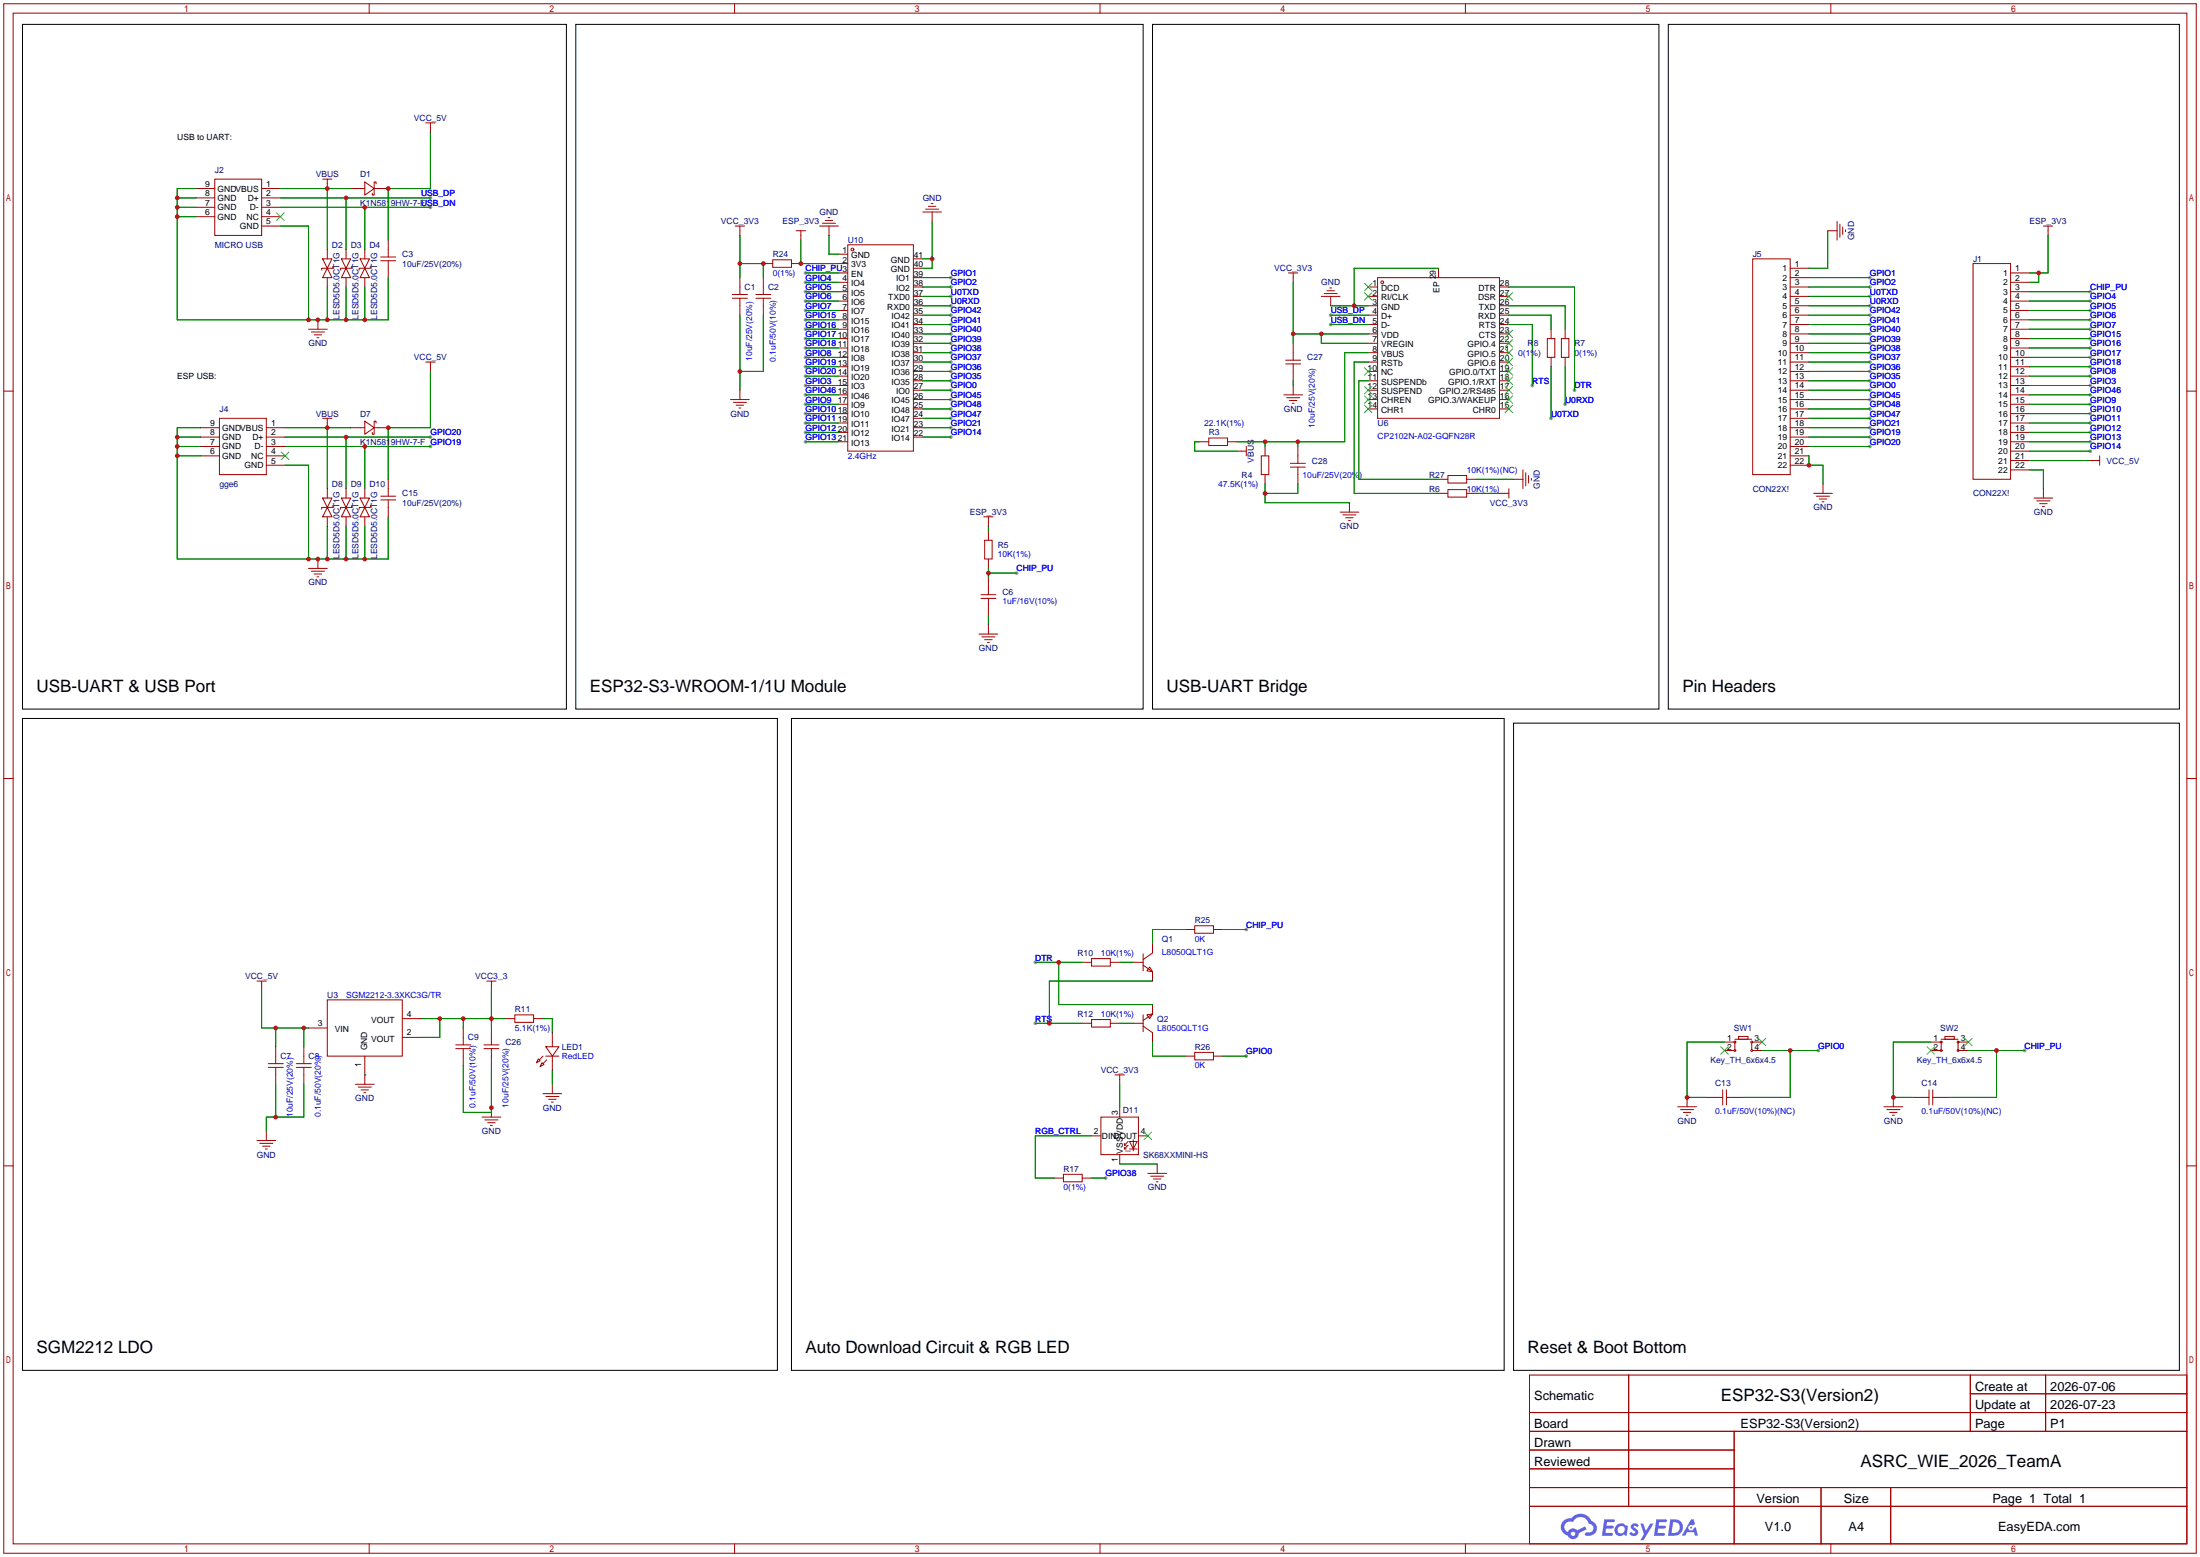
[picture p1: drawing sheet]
<svg xmlns="http://www.w3.org/2000/svg" width="596mm" height="422mm" viewBox="0 0 596 422" stroke-linecap="round" stroke-linejoin="round" font-family="sans-serif">
<g fill="#999">
<circle cx="116.6" cy="53.6" r=".51"/>
<circle cx="116.6" cy="56.1" r=".51"/>
<circle cx="299.5" cy="319" r=".51"/>
<circle cx="492.5" cy="284.5" r=".51"/>
<circle cx="548.4" cy="284.5" r=".51"/>
<circle cx="218.2" cy="73.9" r=".51"/>
<circle cx="218.2" cy="76.5" r=".51"/>
<circle cx="218.2" cy="79" r=".51"/>
<circle cx="218.2" cy="81.5" r=".51"/>
<circle cx="218.2" cy="84.1" r=".51"/>
<circle cx="218.2" cy="86.6" r=".51"/>
<circle cx="218.2" cy="89.2" r=".51"/>
<circle cx="218.2" cy="91.7" r=".51"/>
<circle cx="218.2" cy="94.2" r=".51"/>
<circle cx="218.2" cy="96.8" r=".51"/>
<circle cx="218.2" cy="99.3" r=".51"/>
<circle cx="218.2" cy="101.9" r=".51"/>
<circle cx="218.2" cy="104.4" r=".51"/>
<circle cx="218.2" cy="106.9" r=".51"/>
<circle cx="218.2" cy="109.5" r=".51"/>
<circle cx="218.2" cy="112" r=".51"/>
<circle cx="218.2" cy="114.6" r=".51"/>
<circle cx="218.2" cy="117.1" r=".51"/>
<circle cx="218.2" cy="119.6" r=".51"/>
<circle cx="257.6" cy="75.2" r=".51"/>
<circle cx="257.6" cy="77.7" r=".51"/>
<circle cx="257.6" cy="80.3" r=".51"/>
<circle cx="257.6" cy="82.8" r=".51"/>
<circle cx="257.6" cy="85.3" r=".51"/>
<circle cx="257.6" cy="87.9" r=".51"/>
<circle cx="257.6" cy="90.4" r=".51"/>
<circle cx="257.6" cy="93" r=".51"/>
<circle cx="257.6" cy="95.5" r=".51"/>
<circle cx="257.6" cy="98" r=".51"/>
<circle cx="257.6" cy="100.6" r=".51"/>
<circle cx="257.6" cy="103.1" r=".51"/>
<circle cx="257.6" cy="105.7" r=".51"/>
<circle cx="257.6" cy="108.2" r=".51"/>
<circle cx="257.6" cy="110.7" r=".51"/>
<circle cx="257.6" cy="113.3" r=".51"/>
<circle cx="257.6" cy="115.8" r=".51"/>
<circle cx="257.6" cy="118.4" r=".51"/>
<circle cx="337.6" cy="251.7" r=".51"/>
<circle cx="337.6" cy="286" r=".51"/>
<circle cx="280.4" cy="260.6" r=".51"/>
<circle cx="280.4" cy="277.1" r=".51"/>
<circle cx="275.3" cy="155.2" r=".51"/>
<circle cx="566.2" cy="122.2" r=".51"/>
<circle cx="566.2" cy="119.6" r=".51"/>
<circle cx="566.2" cy="117.1" r=".51"/>
<circle cx="566.2" cy="114.6" r=".51"/>
<circle cx="566.2" cy="112" r=".51"/>
<circle cx="566.2" cy="109.5" r=".51"/>
<circle cx="566.2" cy="106.9" r=".51"/>
<circle cx="566.2" cy="104.4" r=".51"/>
<circle cx="566.2" cy="101.9" r=".51"/>
<circle cx="566.2" cy="99.3" r=".51"/>
<circle cx="566.2" cy="96.8" r=".51"/>
<circle cx="566.2" cy="94.2" r=".51"/>
<circle cx="566.2" cy="91.7" r=".51"/>
<circle cx="566.2" cy="89.2" r=".51"/>
<circle cx="566.2" cy="86.6" r=".51"/>
<circle cx="566.2" cy="84.1" r=".51"/>
<circle cx="566.2" cy="81.5" r=".51"/>
<circle cx="566.2" cy="79" r=".51"/>
<circle cx="506.5" cy="120.9" r=".51"/>
<circle cx="506.5" cy="118.4" r=".51"/>
<circle cx="506.5" cy="115.8" r=".51"/>
<circle cx="506.5" cy="113.3" r=".51"/>
<circle cx="506.5" cy="110.7" r=".51"/>
<circle cx="506.5" cy="108.2" r=".51"/>
<circle cx="506.5" cy="105.7" r=".51"/>
<circle cx="506.5" cy="103.1" r=".51"/>
<circle cx="506.5" cy="100.6" r=".51"/>
<circle cx="506.5" cy="98" r=".51"/>
<circle cx="506.5" cy="95.5" r=".51"/>
<circle cx="506.5" cy="93" r=".51"/>
<circle cx="506.5" cy="90.4" r=".51"/>
<circle cx="506.5" cy="87.9" r=".51"/>
<circle cx="506.5" cy="85.3" r=".51"/>
<circle cx="116.6" cy="120.9" r=".51"/>
<circle cx="116.6" cy="118.4" r=".51"/>
<circle cx="506.5" cy="82.8" r=".51"/>
<circle cx="506.5" cy="80.3" r=".51"/>
<circle cx="506.5" cy="75.2" r=".51"/>
<circle cx="506.5" cy="77.7" r=".51"/>
<circle cx="360.4" cy="85.3" r=".51"/>
<circle cx="360.4" cy="87.9" r=".51"/>
<circle cx="415" cy="104.4" r=".51"/>
<circle cx="423.9" cy="109.5" r=".51"/>
<circle cx="420.1" cy="113.3" r=".51"/>
<circle cx="426.5" cy="105.7" r=".51"/>
</g>
<g fill="none" stroke="#a10000" stroke-width=".27">
<path d="M1 1h593.9v419.6h-593.9zM3.6 3.6h588.7v414.5h-588.7zM100 1v2.6M199 1v2.6M297.9 1v2.6M396.9 1v2.6M495.9 1v2.6M1 105.9h2.6M592.3 105.9h2.6M1 210.8h2.6M592.3 210.8h2.6M1 315.7h2.6"/>
<path d="M592.3 315.7h2.6M414.3 372.4h178v45.7h-178zM441.1 372.4v35.5M533.7 372.4v15.2M533.7 377.4h58.6M554.1 372.4v15.2M414.3 382.5h178M414.3 387.6h178M414.3 392.7h55.4M414.3 397.8h55.4M469.7 387.6v30.5M100 418.1v2.5"/>
<path d="M199 418.1v2.5M297.9 418.1v2.5M396.9 418.1v2.5M414.3 402.8h178M414.3 407.9h178M493.2 402.8v15.3M495.9 418.1v2.5M512.1 402.8v15.3"/>
</g>
<g fill="#5487ff">
<path d="M442 412.8a1.3 1.3 0 0 1 1.9 .2l-.4 .7a.47 .47 0 0 0-.4-.5 .47 .47 0 0 0-.6 .3l.2 .1a1.28 1.28 0 0 1 .7 2.1 1.53 1.53 0 0 1-2.1-.3l.5-.6 .8 .4a.31 .31 0 0 0 .3-.2 .31 .31 0 0 0-.3-.4 1.12 1.12 0 0 1-.6-1.8z"/>
<path d="M444.3 412.6h.8l.7 1.9 1.2-1.9h.9l-2.7 4.5h-.9l1-1.7z"/>
<path d="M434.5 411.4h2.5a.4 .4 0 0 1 .4 .4 .4 .4 0 0 1-.4 .4h-1.7l-.1 .9h1.6l.3 .4-.4 .4h-1.7l-.1 1.2 1.8 .1 .2 .5-.4 .2h-2.6z"/>
<path d="M448.6 411.4h2.5a.4 .4 0 0 1 .5 .4 .4 .4 0 0 1-.5 .4h-1.7l-.1 .9h1.6l.3 .4-.4 .4h-1.7l-.1 1.2 1.8 .1 .2 .5-.4 .2h-2.6z"/>
<path d="M458 411.4h.8l.3 1.4-.6 .3a.75 .75 0 0 0-1.2 .3 .75 .75 0 0 0 .5 1.1 .75 .75 0 0 0 1-.7l.5-.3 .6 2.4h-.8l-.3-1h-1.8l-.6 1h-.9z"/>
<path d="M452.4 411.4l-.6 4.5h1.4a2.27 2.27 0 0 0 2.6-2.3 2.27 2.27 0 0 0-2.7-2.2zM453.2 412.2a1.5 1.5 0 0 1 1.8 1.5 1.5 1.5 0 0 1-1.9 1.4h-.3z"/>
<path d="M437.8 413a1.6 1.6 0 0 0-.3 2.3 1.6 1.6 0 0 0 2.3 .2l.8 .4 .3-2.5-.1-.3h-.5a1.58 1.58 0 0 0-2.5-.1zM438.4 413.6a.99 .99 0 0 1 1.7 .5 .99 .99 0 0 1-1.4 1.1 .98 .98 0 0 1-.3-1.6z"/>
<path d="M423.5 411.8a2.37 2.37 0 0 0 1.1 4 1.54 1.54 0 0 0 1.8 1 1.54 1.54 0 0 0 1.2-1.6l2.2-1.1-.5-.7-2.1 1a1.57 1.57 0 0 0-2.6 .5 1.5 1.5 0 0 1-.7-2.1 1.5 1.5 0 0 1 2.2-.5 2.27 2.27 0 0 1 2.3-1.4 2.27 2.27 0 0 1 2 1.8 1.23 1.23 0 0 1 1.1 1.5 1.23 1.23 0 0 1-1.7 .8 .47 .47 0 0 0-.6 .4 .47 .47 0 0 0 .5 .5 2.14 2.14 0 0 0 2.7-1.3 2.14 2.14 0 0 0-1.4-2.7 3.2 3.2 0 0 0-5.4-.8l-1.1 .1zM425.5 415.4a.6 .6 0 0 1 1.2 0 .6 .6 0 0 1-1.2 0z"/>
<circle cx="458" cy="413.7" r=".28"/>
</g>
<g fill="none" stroke="#a10000" stroke-width=".27">
<path d="M115.3 33.3h2.6M116.6 33.3v2.5M53.1 51.1h5.1M53.1 53.6h5.1M53.1 56.1h5.1M53.1 58.7h5.1M58.2 48.5h12.7v15.3h-12.7zM70.9 51.1h5M70.9 53.6h5M70.9 56.1h5M70.9 58.7h5M87.4 48.5h2.5"/>
<path d="M88.6 48.5v2.6M95 51.1h3.8M98.8 49.3l2.5 1.8-2.5 1.7zM101.3 51.1h3.9M101.9 49.8v-.5h-.6v3.5h-.5v-.5M223.5 59.7h2.1M224.3 58.9h.5M249.9 57.4h5.1M250.7 56.6h3.6M251.5 55.9h2M252.2 55.1h.5M252.5 57.4v2.5"/>
<path d="M497.6 59.9v5.1M70.9 61.2h5M87.4 70.1h2.5l-1.3 2.5zM88.6 72.6l1.3 2.6h-2.5zM88.6 67.6v2.5M88.6 75.2v2.5M90.2 72.1v.5h-3.1v.6M92.5 70.1h2.5l-1.3 2.5zM93.7 72.6l1.3 2.6h-2.5zM93.7 67.6v2.5M93.7 75.2v2.5M95.2 72.1v.5h-3v.6"/>
<path d="M97.5 70.1h2.6l-1.3 2.5zM98.8 72.6l1.3 2.6h-2.6zM98.8 67.6v2.5M98.8 75.2v2.5M100.3 72.1v.5h-3v.6M103.1 69.6h4.1M103.1 70.6h4.1M105.2 65v4.6M105.2 70.6v4.6M198.4 79.8h4M199.1 61.2h2.6M200.4 61.2v2.6"/>
<path d="M200.4 75.2v4.6M204.7 79.8h4.1M206.8 71.4h2.5M206.8 75.2v4.6M209.3 70.4h5.1v2h-5.1zM214.4 71.4h2.5M215.6 62.5h2.6M216.9 62.5v2.5M222 61.2h5.1M222.8 60.5h3.5M224.5 61.2v2.6M227.1 68.8h2.5"/>
<path d="M227.1 71.4h2.5M227.1 73.9h2.5M227.1 76.5h2.5M227.1 79h2.5M229.6 66.3h17.8v55.9h-17.8zM247.4 77.7h2.5M247.4 75.2h2.5M247.4 72.6h2.5M247.4 70.1h2.5M349 73.9h2.5M350.3 73.9v2.6M358.6 79.5h3.6"/>
<path d="M359.4 78.7h2M360.2 78h.5M370.6 77.7h2.5M373.1 75.2h33v38.1h-33zM389.6 72.6v2.6M406.1 77.7h2.6M474.7 70.1h10.2v58.4h-10.2zM484.9 77.7h5.1M484.9 75.2h5.1M484.9 72.6h5.1M495 62.5h2.6M498.3 60.7v3.6"/>
<path d="M499.1 61.5v2M499.9 62.2v.5M534.4 71.4h10.2v58.4h-10.2zM544.6 73.9h5.1M544.6 76.5h5.1M544.6 79h5.1M553.5 61.2h2.5M554.7 61.2v2.6M83.6 89.2h5M84.3 89.9h3.6M85.1 90.7h2M85.9 91.4h.5"/>
<path d="M86.1 86.6v2.6M115.3 98h2.6M116.6 98v2.6M198.4 80.8h4M200.4 80.8v4.5M204.7 80.8h4.1M206.8 80.8v4.5M227.1 89.2h2.5M227.1 81.5h2.5M227.1 84.1h2.5M227.1 86.6h2.5M227.1 91.7h2.5"/>
<path d="M227.1 94.2h2.5M227.1 96.8h2.5M227.1 99.3h2.5M247.4 98h2.5M247.4 95.5h2.5M247.4 93h2.5M247.4 90.4h2.5M247.4 87.9h2.5M247.4 85.3h2.5M247.4 82.8h2.5M247.4 80.3h2.5M348.2 97.5h4.1"/>
<path d="M348.2 98.6h4.1M350.3 93v4.5M350.3 98.6v4.5M357.9 80.3h5.1M360.4 80.3v2.5M370.6 98h2.5M370.6 95.5h2.5M370.6 93h2.5M370.6 90.4h2.5M370.6 87.9h2.5M370.6 85.3h2.5M370.6 82.8h2.5"/>
<path d="M370.6 80.3h2.5M406.1 98h2.6M406.1 95.5h2.6M406.1 93h2.6M406.1 90.4h2.6M406.1 87.9h2.6M406.1 85.3h2.6M406.1 82.8h2.6M406.1 80.3h2.6M419.1 91.7h2v5.1h-2zM420.1 89.2v2.5M420.1 96.8v2.5"/>
<path d="M422.9 91.7h2v5.1h-2zM423.9 89.2v2.5M423.9 96.8v2.5M484.9 98h5.1M484.9 95.5h5.1M484.9 93h5.1M484.9 90.4h5.1M484.9 87.9h5.1M484.9 85.3h5.1M484.9 82.8h5.1M484.9 80.3h5.1M544.6 89.2h5.1"/>
<path d="M544.6 81.5h5.1M544.6 84.1h5.1M544.6 86.6h5.1M544.6 91.7h5.1M544.6 94.2h5.1M544.6 96.8h5.1M544.6 99.3h5.1M54.4 118.4h5M54.4 115.8h5M59.4 113.3h12.7v15.2h-12.7zM72.1 118.4h5.1M72.1 115.8h5.1"/>
<path d="M87.4 113.3h2.5M88.6 113.3v2.5M95 115.8h3.8M98.8 114l2.5 1.8-2.5 1.8zM101.3 115.8h3.9M101.9 114.6v-.6h-.6v3.6h-.5v-.5M197.9 108.2h5M198.6 109h3.6M199.4 109.7h2M200.2 110.5h.5M200.4 105.7v2.5M227.1 101.9h2.5"/>
<path d="M227.1 104.4h2.5M227.1 106.9h2.5M227.1 109.5h2.5M227.1 112h2.5M227.1 114.6h2.5M227.1 117.1h2.5M227.1 119.6h2.5M247.4 118.4h2.5M247.4 115.8h2.5M247.4 113.3h2.5M247.4 110.7h2.5M247.4 108.2h2.5"/>
<path d="M247.4 105.7h2.5M247.4 103.1h2.5M247.4 100.6h2.5M324.9 119.6h2.5M327.4 118.6h5.1v2h-5.1zM332.5 119.6h2.5M347.7 106.9h5.1M348.5 107.7h3.5M349.2 108.5h2.1M350 109.2h.5M350.3 104.4v2.5M370.6 110.7h2.5"/>
<path d="M370.6 108.2h2.5M370.6 105.7h2.5M370.6 103.1h2.5M370.6 100.6h2.5M406.1 110.7h2.6M406.1 108.2h2.6M406.1 105.7h2.6M406.1 103.1h2.6M406.1 100.6h2.6M484.9 118.4h5.1M484.9 115.8h5.1M484.9 113.3h5.1"/>
<path d="M484.9 110.7h5.1M484.9 108.2h5.1M484.9 105.7h5.1M484.9 103.1h5.1M484.9 100.6h5.1M544.6 101.9h5.1M544.6 104.4h5.1M544.6 106.9h5.1M544.6 109.5h5.1M544.6 112h5.1M544.6 114.6h5.1M544.6 117.1h5.1"/>
<path d="M544.6 119.6h5.1M54.4 123.4h5M54.4 120.9h5M72.1 126h5.1M72.1 123.4h5.1M72.1 120.9h5.1M87.4 134.9h2.5l-1.3 2.5zM88.6 137.4l1.3 2.6h-2.5zM88.6 132.3v2.6M88.6 140v2.5M90.2 136.9v.5h-3.1v.5M92.5 134.9h2.5l-1.3 2.5z"/>
<path d="M93.7 137.4l1.3 2.6h-2.5zM93.7 132.3v2.6M93.7 140v2.5M95.2 136.9v.5h-3v.5M97.5 134.9h2.6l-1.3 2.5zM98.8 137.4l1.3 2.6h-2.6zM98.8 132.3v2.6M98.8 140v2.5M100.3 136.9v.5h-3v.5M103.1 134.4h4.1M103.1 135.4h4.1M105.2 129.8v4.6"/>
<path d="M105.2 135.4v4.6M266.4 140h2.6M267.7 140v2.5M335 122.2h2.6M337.6 120.9v2.5M341.6 123.4h2.1v5.1h-2.1zM342.6 120.9v2.5M342.6 128.5v2.6M349.5 125.5h4.1M349.5 126.5h4.1M351.5 120.9v4.6M351.5 126.5v4.6"/>
<path d="M363 138.7h5M363.7 139.4h3.6M365.5 136.1v2.6M389.6 133.6h2.6M389.6 129.8h2.6M392.2 128.8h5.1v2h-5.1zM392.2 132.6h5.1v2h-5.1zM397.3 133.6h2.5M397.3 129.8h2.5M406.1 133.6h2.6M408.7 132.3v2.6M410 129.8h2.5"/>
<path d="M412.5 127.3v5M413.3 128v3.6M414 128.8v2M414.8 129.5v.5M484.9 126h5.1M484.9 123.4h5.1M484.9 120.9h5.1M491.2 133.6h5.1M492 134.4h3.6M492.8 135.1h2M493.5 135.9h.5M493.8 131.1v2.5"/>
<path d="M544.6 127.3h5.1M544.6 124.7h5.1M544.6 122.2h5.1M550.9 134.9h5.1M551.7 135.6h3.5M552.4 136.4h2.1M553.2 137.2h.5M553.5 132.3v2.6M566.2 124.7h2.5M568.7 123.4v2.6M83.6 153.9h5M84.3 154.7h3.6"/>
<path d="M85.1 155.4h2M85.9 156.2h.5M86.1 151.4v2.5M266.7 146.3h2v5.1h-2zM267.7 143.8v2.5M267.7 151.4v2.5M267.7 156.5v4.5M364.5 140.2h2M365.3 141h.5M265.2 171.7h5.1M265.7 161h4M265.7 162.1h4"/>
<path d="M265.9 172.5h3.6M266.7 173.2h2M267.5 174h.5M267.7 162.1v4.5M267.7 169.2v2.5M295.7 259.6h5v2h-5zM309.6 258.3v4.6M312.2 255.5v2.6l-2.6 1.7M321.1 251.7h2.5M323.6 250.7h5.1v2h-5.1zM328.7 251.7h2.5M69.6 265.7h2.5"/>
<path d="M70.9 265.7v2.5M83.6 278.4h5M88.6 270.8h20.4v15.2h-20.4zM109 275.8h5M125.5 278.4v4.6M131.8 265.7h2.6M133.1 265.7v2.5M133.1 278.4v4.6M136.9 275.8h2.5M139.4 274.8h5.1v2.1h-5.1zM144.5 275.8h2.6M149.6 279.7v3.8"/>
<path d="M293.1 260.6h2.6M293.1 277.1h2.6M295.7 276.1h5v2h-5zM300.7 260.6h2.6M300.7 277.1h2.6M307.1 260.6h2.5M307.1 277.1h2.5M309.6 277.9l2.6 1.8v2.5M309.6 261.4l2.6 1.7M309.6 274.8v4.6M310.6 274.8l1.6-.2-.8 1.2zM311.4 261.9l.8 1.2-1.6-.2z"/>
<path d="M312.2 263.1v2.6M312.2 272v2.6M312.2 274.6l-2.6 1.8M72.6 288h4.1M72.6 289.1h4.1M74.7 283.5v4.5M74.7 289.1v4.5M80.3 288h4M80.3 289.1h4M82.3 283.5v4.5M82.3 289.1v4.5M96.3 293.6h5"/>
<path d="M97 294.4h3.6M97.8 295.1h2M98.6 295.9h.5M98.8 286v7.6M109 280.9h5M123.4 283h4.1M123.4 284h4.1M125.5 284v4.5M131.1 283h4M131.1 284h4M133.1 284v4.5M133.1 300v2.5"/>
<path d="M145.8 286.8l.5 .5-1 .5zM146.8 287.8l.5 .5-1 .5zM147.1 296.2h5M147.1 286l-1.1 1M147.8 283.5h3.6l-1.8 2.5zM147.8 296.9h3.6M147.8 286h3.6M148.1 287l-1 1M148.6 297.7h2M149.4 298.4h.5M149.6 286v3.8M149.6 293.6v2.6"/>
<path d="M302 291.1h2.5M303.3 291.1v2.5M303.3 300v2.5M321.1 286h2.5M323.6 285h5.1v2h-5.1zM328.7 286h2.5M454.4 299.7h5.1M456.9 297.2v2.5M462 297.2h4.6M466.6 295.1v4.1M467.1 284.5h2.5M467.1 282.2h2.5"/>
<path d="M467.6 297.2h4.6M467.6 295.1v4.1M469.9 281.4h4.6M469.9 282.4v1.8M470.9 280.7h2.6v.7h-2.6zM474.5 282.4v1.8M474.7 284.5h2.6M474.7 282.2h2.6M510.3 299.7h5.1M512.8 297.2v2.5M517.9 297.2h4.6M522.5 295.1v4.1"/>
<path d="M523 284.5h2.5M523 282.2h2.5M523.5 297.2h4.6M523.5 295.1v4.1M525.8 281.4h4.6M525.8 282.4v1.8M526.8 280.7h2.5v.7h-2.5zM530.4 282.4v1.8M530.6 284.5h2.5M530.6 282.2h2.5M69.6 308.9h5.1M70.4 309.6h3.5"/>
<path d="M71.1 310.4h2.1M71.9 311.1h.5M72.1 306.3v2.6M130.6 302.5h5M131.3 303.3h3.6M132.1 304h2M132.8 304.8h.5M285.5 319h2.5M288 318h5.1v2h-5.1zM293.1 319h2.6M295.7 307.6h2.5M298.2 302.5h10.2v10.2h-10.2z"/>
<path d="M303.3 312.7v2.5M304.5 310.1h.6M304.5 311.1h.6M305.6 309.1l-1.1 1v-.5M305.6 310.1l-1.1 1v-.5M305.9 309.1h2.1l-1 2zM305.9 311.1h2.1M307 308.6v3.1M308.4 307.6h2.5M310.9 317.8h5.1M311.7 318.5h3.5M312.4 319.3h2.1"/>
<path d="M313.4 315.2v2.6M455.2 300.5h3.5M455.9 301.2h2.1M456.7 302h.5M511 300.5h3.6M511.8 301.2h2M512.6 302h.5M313.2 320h.5"/>
<circle cx="230.9" cy="67.6" r=".38"/>
<circle cx="374.4" cy="76.5" r=".38"/>
<circle cx="469.9" cy="284.5" r=".25"/>
<circle cx="469.9" cy="282.2" r=".25"/>
<circle cx="474.5" cy="284.5" r=".25"/>
<circle cx="474.5" cy="282.2" r=".25"/>
<circle cx="525.8" cy="282.2" r=".25"/>
<circle cx="525.8" cy="284.5" r=".25"/>
<circle cx="530.4" cy="284.5" r=".25"/>
<circle cx="530.4" cy="282.2" r=".25"/>
</g>
<g fill="none" stroke="#3c3" stroke-width=".27">
<path d="M74.9 57.7l2.1 2M77 57.7l-2.1 2M369.6 76.7l2 2M369.6 79.2l2 2.1M371.6 76.7l-2 2M371.6 79.2l-2 2.1M407.7 79.2l2 2.1M409.7 79.2l-2 2.1M369.6 99.6l2 2M371.6 99.6l-2 2M407.7 99.6l2 2M407.7 97l2 2.1"/>
<path d="M407.7 94.5l2 2M407.7 91.9l2 2.1M407.7 89.4l2 2M409.7 99.6l-2 2M409.7 97l-2 2.1M409.7 94.5l-2 2M409.7 91.9l-2 2.1M409.7 89.4l-2 2M369.6 104.6l2 2.1M369.6 107.2l2 2M369.6 109.7l2 2.1M371.6 104.6l-2 2.1"/>
<path d="M371.6 107.2l-2 2M371.6 109.7l-2 2.1M407.7 109.7l2 2.1M407.7 107.2l2 2M407.7 104.6l2 2.1M407.7 102.1l2 2M409.7 109.7l-2 2.1M409.7 107.2l-2 2M409.7 104.6l-2 2.1M409.7 102.1l-2 2M76.2 122.4l2 2.1M78.2 122.4l-2 2.1"/>
<path d="M466.1 283.5l2 2M468.1 283.5l-2 2M476.2 281.2l2.1 2M478.3 281.2l-2.1 2M522 283.5l2 2M524 283.5l-2 2M532.1 281.2l2.1 2M534.2 281.2l-2.1 2M309.9 306.6l2 2M311.9 306.6l-2 2"/>
</g>
<g fill="none" stroke="#008700" stroke-width=".27">
<path d="M116.6 35.8v15.3h-11.4v13.9M48 53.6h5.1M48 56.1h5.1M48 58.7h5.1M53.1 51.1h-5.1v35.5h57.2v-11.4M75.9 53.6h40.7M75.9 56.1h40.7M75.9 51.1h19.1M88.6 51.1v16.5M93.7 53.6v14M98.8 56.1v11.5M252.5 59.9v12.7h-2.6"/>
<path d="M75.9 61.2h7.7v25.4M88.6 77.7v8.9M93.7 77.7v8.9M98.8 77.7v8.9M200.4 71.4h6.4v3.8M200.4 63.8v11.4M216.9 65v6.4h10.2M218.2 73.9h8.9M218.2 76.5h8.9M218.2 79h8.9M224.5 63.8v5h2.6M249.9 70.1h2.6"/>
<path d="M249.9 75.2h7.7M249.9 77.7h7.7M350.3 76.5v16.5M389.6 72.6h-22.8v10.2M408.7 77.7h17.8v28M490 75.2h16.5M490 77.7h16.5M495 62.5v10.1h-5M549.7 79h16.5M552.2 73.9v2.6h-2.5M554.7 63.8v10.1h-5M200.4 85.3v20.4"/>
<path d="M206.8 85.3v15.3h-6.4M218.2 86.6h8.9M218.2 81.5h8.9M218.2 84.1h8.9M218.2 89.2h8.9M218.2 91.7h8.9M218.2 94.2h8.9M218.2 96.8h8.9M218.2 99.3h8.9M249.9 80.3h7.7M249.9 82.8h7.7M249.9 85.3h7.7"/>
<path d="M249.9 87.9h7.7M249.9 90.4h7.7M249.9 93h7.7M249.9 95.5h7.7M249.9 98h7.7M350.3 90.4h20.3M357.9 90.4v2.6h12.7M360.4 82.8h10.2M360.4 85.3h10.2M360.4 87.9h10.2M370.6 95.5h-6.4v24.1h-29.2M370.6 98h-3.8v35.6h22.8"/>
<path d="M408.7 82.8h15.2v6.4M408.7 85.3h11.4v3.9M408.7 87.9h6.3v16.5M420.1 99.3v14M423.9 99.3v10.2M490 80.3h16.5M490 82.8h16.5M490 85.3h16.5M490 87.9h16.5M490 90.4h16.5M490 93h16.5M490 95.5h16.5"/>
<path d="M490 98h16.5M549.7 86.6h16.5M549.7 81.5h16.5M549.7 84.1h16.5M549.7 89.2h16.5M549.7 91.7h16.5M549.7 94.2h16.5M549.7 96.8h16.5M549.7 99.3h16.5M48 118.4h6.4M54.4 115.8h-6.4v35.6h57.2v-11.4M77.2 115.8h17.8"/>
<path d="M77.2 118.4h39.4M88.6 115.8v16.5M93.7 118.4v13.9M116.6 100.6v15.2h-11.4v14M218.2 101.9h8.9M218.2 104.4h8.9M218.2 106.9h8.9M218.2 109.5h8.9M218.2 112h8.9M218.2 114.6h8.9M218.2 117.1h8.9M218.2 119.6h8.9"/>
<path d="M249.9 100.6h7.7M249.9 103.1h7.7M249.9 105.7h7.7M249.9 108.2h7.7M249.9 110.7h7.7M249.9 113.3h7.7M249.9 115.8h7.7M249.9 118.4h7.7M324.9 119.6h-1.3v2.6h11.4M342.6 119.6v1.3M350.3 103.1v1.3M351.5 119.6v1.3"/>
<path d="M370.6 103.1h-2.6v26.7h21.6M490 100.6h16.5M490 103.1h16.5M490 105.7h16.5M490 108.2h16.5M490 110.7h16.5M490 113.3h16.5M490 115.8h16.5M490 118.4h16.5M549.7 101.9h16.5M549.7 104.4h16.5M549.7 106.9h16.5"/>
<path d="M549.7 109.5h16.5M549.7 112h16.5M549.7 114.6h16.5M549.7 117.1h16.5M549.7 119.6h16.5M48 120.9h6.4M48 123.4h6.4M77.2 126h6.4v25.4M77.2 120.9h39.4M98.8 120.9v11.4M342.6 131.1v5h22.9M351.5 131.1v2.5h-8.9"/>
<path d="M399.8 133.6h6.3M399.8 129.8h10.2M490 123.4v2.6h3.8v5.1M490 120.9h16.5M549.7 124.7h16.5M549.7 122.2h16.5M549.7 127.3h3.8v5M88.6 142.5v8.9M93.7 142.5v8.9M98.8 142.5v8.9M267.7 142.5v1.3M267.7 153.9v2.6"/>
<path d="M267.7 155.2h7.6M267.7 166.6v2.6M321.1 251.7h-8.9v3.8M331.2 251.7h6.4M70.9 268.2v10.2h12.7M74.7 278.4v5.1M82.3 278.4v5.1M114 275.8h22.9M119.1 275.8v5.1h-5.1M125.5 275.8v2.6M133.1 268.2v10.2M147.1 275.8h2.5v3.9"/>
<path d="M280.4 260.6h12.7M280.4 277.1h12.7M286.8 260.6v11.4h25.4M303.3 260.6h3.8M303.3 277.1h3.8M312.2 265.7h-28v11.4M74.7 293.6v8.9M82.3 293.6v8.9h-10.2v3.8M98.8 291.1h.1M125.5 288.5v12.7h7.6v-12.7M149.6 289.8v3.8M303.3 293.6v6.4"/>
<path d="M312.2 282.2v3.8h8.9M331.2 286h6.4M467.1 282.2h-10.2v15h5.1M477.3 284.5h15.2M484.9 284.5v12.7h-12.7M523 282.2h-10.2v15h5.1M533.1 284.5h15.3M540.8 284.5v12.7h-12.7M295.7 307.6h-15.3v11.4h5.1M295.7 319h3.8M303.3 315.2h10.1"/>
</g>
<path d="M6.1 6.6h147.3v185.4h-147.3zM156 6.6h153.6v185.4h-153.6zM312.2 6.6h137.1v185.4h-137.1zM451.9 6.6h138.4v185.4h-138.4zM6.1 194.6h204.5v176.5h-204.5zM214.4 194.6h193v176.5h-193zM410 195.8h180.3v175.3h-180.3z" fill="none" stroke="#000" stroke-width=".27"/>
<g fill="#c00">
<circle cx="93.7" cy="53.6" r=".63"/>
<circle cx="98.8" cy="56.1" r=".63"/>
<circle cx="88.6" cy="51.1" r=".63"/>
<circle cx="105.2" cy="51.1" r=".63"/>
<circle cx="83.6" cy="86.6" r=".63"/>
<circle cx="48" cy="58.7" r=".63"/>
<circle cx="48" cy="56.1" r=".63"/>
<circle cx="48" cy="53.6" r=".63"/>
<circle cx="86.1" cy="86.6" r=".63"/>
<circle cx="88.6" cy="86.6" r=".63"/>
<circle cx="93.7" cy="86.6" r=".63"/>
<circle cx="98.8" cy="86.6" r=".63"/>
<circle cx="456.9" cy="297.2" r=".63"/>
<circle cx="484.9" cy="284.5" r=".63"/>
<circle cx="512.8" cy="297.2" r=".63"/>
<circle cx="540.8" cy="284.5" r=".63"/>
<circle cx="252.5" cy="70.1" r=".63"/>
<circle cx="216.9" cy="71.4" r=".63"/>
<circle cx="200.4" cy="71.4" r=".63"/>
<circle cx="206.8" cy="71.4" r=".63"/>
<circle cx="200.4" cy="100.6" r=".63"/>
<circle cx="286.8" cy="260.6" r=".63"/>
<circle cx="284.2" cy="277.1" r=".63"/>
<circle cx="267.7" cy="155.2" r=".63"/>
<circle cx="552.2" cy="73.9" r=".63"/>
<circle cx="490" cy="126" r=".63"/>
<circle cx="119.1" cy="275.8" r=".63"/>
<circle cx="125.5" cy="275.8" r=".63"/>
<circle cx="133.1" cy="275.8" r=".63"/>
<circle cx="133.1" cy="300" r=".63"/>
<circle cx="74.7" cy="278.4" r=".63"/>
<circle cx="82.3" cy="278.4" r=".63"/>
<circle cx="74.7" cy="302.5" r=".63"/>
<circle cx="83.6" cy="151.4" r=".63"/>
<circle cx="48" cy="123.4" r=".63"/>
<circle cx="48" cy="120.9" r=".63"/>
<circle cx="48" cy="118.4" r=".63"/>
<circle cx="86.1" cy="151.4" r=".63"/>
<circle cx="88.6" cy="151.4" r=".63"/>
<circle cx="93.7" cy="151.4" r=".63"/>
<circle cx="98.8" cy="151.4" r=".63"/>
<circle cx="105.2" cy="115.8" r=".63"/>
<circle cx="98.8" cy="120.9" r=".63"/>
<circle cx="88.6" cy="115.8" r=".63"/>
<circle cx="93.7" cy="118.4" r=".63"/>
<circle cx="366.8" cy="82.8" r=".63"/>
<circle cx="357.9" cy="90.4" r=".63"/>
<circle cx="350.3" cy="90.4" r=".63"/>
<circle cx="342.6" cy="133.6" r=".63"/>
<circle cx="351.5" cy="119.6" r=".63"/>
<circle cx="342.6" cy="119.6" r=".63"/>
</g>
<g font-size="4.6">
<text x="9.9" y="187.3">USB-UART &amp; USB Port</text>
<text x="159.8" y="187.3">ESP32-S3-WROOM-1/1U Module</text>
<text x="316" y="187.3">USB-UART Bridge</text>
<text x="455.7" y="187.3">Pin Headers</text>
<text x="9.9" y="366.4">SGM2212 LDO</text>
<text x="218.2" y="366.4">Auto Download Circuit &amp; RGB LED</text>
<text x="413.8" y="366.4">Reset &amp; Boot Bottom</text>
<text x="466.1" y="379.5">ESP32-S3(Version2)</text>
<text x="503.9" y="397.2">ASRC_WIE_2026_TeamA</text>
</g>
<g font-size="3.5">
<text x="534.9" y="376.6">Create at</text>
<text x="555.3" y="376.6">2026-07-06</text>
<text x="415.5" y="379.1">Schematic</text>
<text x="534.9" y="381.7">Update at</text>
<text x="555.3" y="381.7">2026-07-23</text>
<text x="415.5" y="386.7">Board</text>
<text x="471.5" y="386.7">ESP32-S3(Version2)</text>
<text x="534.9" y="386.7">Page</text>
<text x="555.3" y="386.7">P1</text>
<text x="415.5" y="391.8">Drawn</text>
<text x="415.5" y="396.9">Reviewed</text>
<text x="475.7" y="407.1">Version</text>
<text x="499.4" y="407.1">Size</text>
<text x="539.6" y="407.1">Page 1 Total 1</text>
<text x="478" y="414.7">V1.0</text>
<text x="500.7" y="414.7">A4</text>
<text x="541.2" y="414.7">EasyEDA.com</text>
</g>
<g font-size="2.3" fill="#000080">
<text x="112.1" y="32.8">VCC_5V</text>
<text x="58.2" y="46.8">J2</text>
<text x="85.5" y="48.1">VBUS</text>
<text x="97.5" y="48.1">D1</text>
<text x="97.5" y="55.7">K1N5819HW-7-F</text>
<text x="222" y="58.2">GND</text>
<text x="249.9" y="54.4">GND</text>
<text x="195.3" y="60.8">VCC_3V3</text>
<text x="211.9" y="60.8">ESP_3V3</text>
<text x="229.6" y="65.8">U10</text>
<text x="502.2" y="65" transform="rotate(-90 502.2 65)">GND</text>
<text x="549.7" y="60.8">ESP_3V3</text>
<text x="58.2" y="67.1">MICRO USB</text>
<text x="89.9" y="67.1">D2</text>
<text x="95" y="67.1">D3</text>
<text x="100.1" y="67.1">D4</text>
<text x="109" y="69.6">C3</text>
<text x="209.3" y="69.6">R24</text>
<text x="474.7" y="69.6">J5</text>
<text x="534.4" y="70.9">J1</text>
<text x="109" y="72.2">10uF/25V(20%)</text>
<text x="345.1" y="73.5">VCC_3V3</text>
<text x="357.9" y="77.3">GND</text>
<text x="201.7" y="78.5">C1</text>
<text x="208" y="78.5">C2</text>
<text x="92" y="86.6" transform="rotate(-90 92 86.6)">LESD5D5.0CT1G</text>
<text x="97.1" y="86.6" transform="rotate(-90 97.1 86.6)">LESD5D5.0CT1G</text>
<text x="102.2" y="86.6" transform="rotate(-90 102.2 86.6)">LESD5D5.0CT1G</text>
<text x="83.5" y="93.8">GND</text>
<text x="413.8" y="93.8">R8</text>
<text x="426.5" y="93.8">R7</text>
<text x="112.1" y="97.6">VCC_5V</text>
<text x="354.1" y="97.6">C27</text>
<text x="59.4" y="111.6">J4</text>
<text x="85.5" y="112.8">VBUS</text>
<text x="97.5" y="112.8">D7</text>
<text x="197.8" y="112.8">GND</text>
<text x="347.7" y="111.6">GND</text>
<text x="327.4" y="117.9">R3</text>
<text x="373.1" y="115.4">U6</text>
<text x="97.5" y="120.4">K1N5819HW-7-F GPIO19</text>
<text x="339.6" y="125.3" transform="rotate(-90 339.6 125.3)">VBUS</text>
<text x="355.3" y="125.5">C28</text>
<text x="570.6" y="125.5">VCC_5V</text>
<text x="59.4" y="131.9">gge6</text>
<text x="89.9" y="131.9">D8</text>
<text x="95" y="131.9">D9</text>
<text x="100.1" y="131.9">D10</text>
<text x="336.3" y="129.3">R4</text>
<text x="387.1" y="129.3">R27</text>
<text x="109" y="134.4">C15</text>
<text x="109" y="137">10uF/25V(20%)</text>
<text x="387.1" y="133.1">R6</text>
<text x="403.6" y="137">VCC_3V3</text>
<text x="417.1" y="132.4" transform="rotate(-90 417.1 132.4)">GND</text>
<text x="474.7" y="133.1">CON22X!</text>
<text x="534.4" y="134.4">CON22X!</text>
<text x="262.7" y="139.5">ESP_3V3</text>
<text x="362.9" y="143.3">GND</text>
<text x="491.2" y="138.2">GND</text>
<text x="550.9" y="139.5">GND</text>
<text x="270.3" y="148.4">R5</text>
<text x="92" y="151.4" transform="rotate(-90 92 151.4)">LESD5D5.0CT1G</text>
<text x="97.1" y="151.4" transform="rotate(-90 97.1 151.4)">LESD5D5.0CT1G</text>
<text x="102.2" y="151.4" transform="rotate(-90 102.2 151.4)">LESD5D5.0CT1G</text>
<text x="83.5" y="158.5">GND</text>
<text x="271.5" y="161.1">C6</text>
<text x="265.2" y="176.3">GND</text>
<text x="323.6" y="250">R25</text>
<text x="314.7" y="255.1">Q1</text>
<text x="291.8" y="258.9">R10</text>
<text x="66.4" y="265.2">VCC_5V</text>
<text x="128.7" y="265.2">VCC3_3</text>
<text x="88.6" y="270.3">U3</text>
<text x="139.4" y="274.1">R11</text>
<text x="291.8" y="275.4">R12</text>
<text x="126.7" y="281.7">C9</text>
<text x="313.4" y="276.7">Q2</text>
<text x="469.6" y="279.2">SW1</text>
<text x="525.5" y="279.2">SW2</text>
<text x="75.9" y="286.8">C7</text>
<text x="83.6" y="286.8">C8</text>
<text x="136.9" y="283">C26</text>
<text x="152.1" y="284.3">LED1</text>
<text x="323.6" y="284.3">R26</text>
<text x="463.3" y="287.8">Key_TH_6x6x4.5</text>
<text x="519.2" y="287.8">Key_TH_6x6x4.5</text>
<text x="298.1" y="290.6">VCC_3V3</text>
<text x="96.2" y="298.2">GND</text>
<text x="464.6" y="294.2">C13</text>
<text x="520.4" y="294.2">C14</text>
<text x="147" y="300.8">GND</text>
<text x="304.1" y="301.4">D11</text>
<text x="454.4" y="304.3">GND</text>
<text x="510.3" y="304.3">GND</text>
<text x="130.5" y="307.1">GND</text>
<text x="69.6" y="313.5">GND</text>
<text x="288" y="317.3">R17</text>
<text x="309.6" y="313.5">SK68XXMINI-HS</text>
<text x="310.9" y="322.4">GND</text>
</g>
<g font-size="2.3">
<text x="48" y="37.9">USB to UART:</text>
<text x="55.6" y="53.1">8</text>
<text x="55.6" y="50.6">9</text>
<text x="58.9" y="51.9">GNDVBUS</text>
<text x="72.1" y="50.6">1</text>
<text x="72.1" y="53.1">2</text>
<text x="55.6" y="58.2">6</text>
<text x="55.6" y="55.7">7</text>
<text x="58.9" y="59.5">GND</text>
<text x="58.9" y="56.9">GND</text>
<text x="58.9" y="54.4">GND</text>
<text x="66.8" y="59.5">NC</text>
<text x="67.1" y="54.4">D+</text>
<text x="67.7" y="56.9">D-</text>
<text x="72.1" y="55.7">3</text>
<text x="72.1" y="58.2">4</text>
<text x="65" y="62">GND</text>
<text x="72.1" y="60.8">5</text>
<text x="228.2" y="68.6">1</text>
<text x="228.2" y="71.1">2</text>
<text x="230.6" y="69.9">GND</text>
<text x="241.3" y="71.1">GND</text>
<text x="247.5" y="69.9">41</text>
<text x="228.2" y="76.2">4</text>
<text x="230.6" y="72.4">3V3</text>
<text x="230.6" y="75">EN</text>
<text x="230.6" y="77.5">IO4</text>
<text x="241.3" y="73.7">GND</text>
<text x="242.7" y="76.2">IO1</text>
<text x="247.5" y="77.5">38</text>
<text x="247.5" y="75">39</text>
<text x="247.5" y="72.4">40</text>
<text x="371.7" y="77.5">1</text>
<text x="388.9" y="75.7" transform="rotate(-90 388.9 75.7)">29</text>
<text x="406.3" y="77.5">28</text>
<text x="482.8" y="76">2</text>
<text x="482.8" y="73.5">1</text>
<text x="486.2" y="77.3">3</text>
<text x="486.2" y="74.7">2</text>
<text x="486.2" y="72.2">1</text>
<text x="542.5" y="77.3">2</text>
<text x="542.5" y="74.7">1</text>
<text x="545.8" y="76">2</text>
<text x="545.8" y="73.5">1</text>
<text x="228.2" y="78.8">5</text>
<text x="228.2" y="81.3">6</text>
<text x="228.2" y="83.8">7</text>
<text x="230.6" y="80">IO5</text>
<text x="230.6" y="82.6">IO6</text>
<text x="240.3" y="83.8">RXD0</text>
<text x="240.6" y="81.3">TXD0</text>
<text x="242.7" y="78.8">IO2</text>
<text x="247.5" y="82.6">36</text>
<text x="247.5" y="80">37</text>
<text x="371.7" y="80">2</text>
<text x="371.7" y="82.6">3</text>
<text x="374.1" y="78.8">DCD</text>
<text x="374.1" y="81.3">RI/CLK</text>
<text x="374.1" y="83.8">GND</text>
<text x="389.9" y="79.3" transform="rotate(-90 389.9 79.3)">EP</text>
<text x="400.3" y="81.3">DSR</text>
<text x="400.5" y="78.8">DTR</text>
<text x="400.6" y="83.8">TXD</text>
<text x="406.3" y="82.6">26</text>
<text x="406.3" y="80">27</text>
<text x="482.8" y="83.6">5</text>
<text x="482.8" y="81.1">4</text>
<text x="482.8" y="78.5">3</text>
<text x="486.2" y="82.3">5</text>
<text x="486.2" y="79.8">4</text>
<text x="542.5" y="82.3">4</text>
<text x="542.5" y="79.8">3</text>
<text x="545.8" y="83.6">5</text>
<text x="545.8" y="81.1">4</text>
<text x="545.8" y="78.5">3</text>
<text x="228.2" y="86.4">8</text>
<text x="228.2" y="88.9">9</text>
<text x="230.6" y="85.1">IO7</text>
<text x="230.6" y="87.7">IO15</text>
<text x="241.5" y="88.9">IO41</text>
<text x="241.5" y="86.4">IO42</text>
<text x="247.5" y="87.7">34</text>
<text x="247.5" y="85.1">35</text>
<text x="371.7" y="85.1">4</text>
<text x="371.7" y="87.7">5</text>
<text x="374.1" y="86.4">D+</text>
<text x="374.1" y="88.9">D-</text>
<text x="400.3" y="86.4">RXD</text>
<text x="400.6" y="88.9">RTS</text>
<text x="406.3" y="87.7">24</text>
<text x="406.3" y="85.1">25</text>
<text x="482.8" y="88.7">7</text>
<text x="482.8" y="86.2">6</text>
<text x="486.2" y="90">8</text>
<text x="486.2" y="87.4">7</text>
<text x="486.2" y="84.9">6</text>
<text x="542.5" y="90">7</text>
<text x="542.5" y="87.4">6</text>
<text x="542.5" y="84.9">5</text>
<text x="545.8" y="88.7">7</text>
<text x="545.8" y="86.2">6</text>
<text x="230.6" y="90.2">IO16</text>
<text x="230.6" y="92.7">IO17</text>
<text x="230.6" y="95.3">IO18</text>
<text x="241.5" y="94">IO39</text>
<text x="241.5" y="91.5">IO40</text>
<text x="247.5" y="95.3">31</text>
<text x="247.5" y="92.7">32</text>
<text x="247.5" y="90.2">33</text>
<text x="371.7" y="90.2">6</text>
<text x="371.7" y="92.7">7</text>
<text x="371.7" y="95.3">8</text>
<text x="374.1" y="91.5">VDD</text>
<text x="374.1" y="94">VREGIN</text>
<text x="397.5" y="94">GPIO.4</text>
<text x="400.6" y="91.5">CTS</text>
<text x="406.3" y="95.3">21</text>
<text x="406.3" y="92.7">22</text>
<text x="406.3" y="90.2">23</text>
<text x="482.8" y="93.8">9</text>
<text x="482.8" y="91.2">8</text>
<text x="486.2" y="95">10</text>
<text x="486.2" y="92.5">9</text>
<text x="542.5" y="95">9</text>
<text x="542.5" y="92.5">8</text>
<text x="545.8" y="93.8">9</text>
<text x="545.8" y="91.2">8</text>
<text x="226.9" y="96.5">12</text>
<text x="230.6" y="97.8">IO8</text>
<text x="230.6" y="100.4">IO19</text>
<text x="241.5" y="101.6">IO36</text>
<text x="241.5" y="99.1">IO37</text>
<text x="241.5" y="96.5">IO38</text>
<text x="247.5" y="100.4">29</text>
<text x="247.5" y="97.8">30</text>
<text x="370.4" y="100.4">10</text>
<text x="371.7" y="97.8">9</text>
<text x="374.1" y="96.5">VBUS</text>
<text x="374.1" y="99.1">RSTb</text>
<text x="374.1" y="101.6">NC</text>
<text x="392.5" y="101.6">GPIO.0/TXT</text>
<text x="397.5" y="99.1">GPIO.6</text>
<text x="397.5" y="96.5">GPIO.5</text>
<text x="406.3" y="100.4">19</text>
<text x="406.3" y="97.8">20</text>
<text x="481.6" y="101.4">12</text>
<text x="481.6" y="98.9">11</text>
<text x="481.6" y="96.3">10</text>
<text x="486.2" y="100.1">12</text>
<text x="486.2" y="97.6">11</text>
<text x="541.2" y="100.1">11</text>
<text x="541.2" y="97.6">10</text>
<text x="545.8" y="101.4">12</text>
<text x="545.8" y="98.9">11</text>
<text x="545.8" y="96.3">10</text>
<text x="48" y="102.7">ESP USB:</text>
<text x="226.9" y="104.2">15</text>
<text x="230.6" y="102.9">IO20</text>
<text x="230.6" y="105.4">IO3</text>
<text x="230.6" y="108">IO46</text>
<text x="241.5" y="104.2">IO35</text>
<text x="242.7" y="106.7">IO0</text>
<text x="247.5" y="108">26</text>
<text x="247.5" y="105.4">27</text>
<text x="247.5" y="102.9">28</text>
<text x="370.4" y="102.9">11</text>
<text x="370.4" y="105.4">12</text>
<text x="370.4" y="108">13</text>
<text x="374.1" y="104.2">SUSPENDb</text>
<text x="374.1" y="106.7">SUSPEND</text>
<text x="389.8" y="106.7">GPIO.2/RS485</text>
<text x="392.2" y="104.2">GPIO.1/RXT</text>
<text x="406.3" y="108">16</text>
<text x="406.3" y="105.4">17</text>
<text x="406.3" y="102.9">18</text>
<text x="481.6" y="106.5">14</text>
<text x="481.6" y="103.9">13</text>
<text x="486.2" y="107.7">15</text>
<text x="486.2" y="105.2">14</text>
<text x="486.2" y="102.7">13</text>
<text x="541.2" y="107.7">14</text>
<text x="541.2" y="105.2">13</text>
<text x="541.2" y="102.7">12</text>
<text x="545.8" y="106.5">14</text>
<text x="545.8" y="103.9">13</text>
<text x="226.9" y="109.2">17</text>
<text x="230.6" y="110.5">IO9</text>
<text x="230.6" y="113.1">IO10</text>
<text x="241.5" y="111.8">IO48</text>
<text x="241.5" y="109.2">IO45</text>
<text x="247.5" y="113.1">24</text>
<text x="247.5" y="110.5">25</text>
<text x="370.4" y="110.5">14</text>
<text x="374.1" y="109.2">CHREN</text>
<text x="374.1" y="111.8">CHR1</text>
<text x="386.9" y="109.2">GPIO.3/WAKEUP</text>
<text x="398.9" y="111.8">CHR0</text>
<text x="406.3" y="110.5">15</text>
<text x="481.6" y="111.6">16</text>
<text x="481.6" y="109">15</text>
<text x="486.2" y="112.8">17</text>
<text x="486.2" y="110.3">16</text>
<text x="541.2" y="112.8">16</text>
<text x="541.2" y="110.3">15</text>
<text x="545.8" y="111.6">16</text>
<text x="545.8" y="109">15</text>
<text x="56.9" y="117.9">8</text>
<text x="56.9" y="115.4">9</text>
<text x="60.2" y="119.2">GND</text>
<text x="60.2" y="116.6">GNDVBUS</text>
<text x="68.4" y="119.2">D+</text>
<text x="73.4" y="115.4">1</text>
<text x="73.4" y="117.9">2</text>
<text x="230.6" y="115.6">IO11</text>
<text x="230.6" y="118.1">IO12</text>
<text x="241.5" y="119.4">IO14</text>
<text x="241.5" y="116.9">IO21</text>
<text x="241.5" y="114.3">IO47</text>
<text x="247.5" y="118.1">22</text>
<text x="247.5" y="115.6">23</text>
<text x="481.6" y="119.2">19</text>
<text x="481.6" y="116.6">18</text>
<text x="481.6" y="114.1">17</text>
<text x="486.2" y="117.9">19</text>
<text x="486.2" y="115.4">18</text>
<text x="541.2" y="117.9">18</text>
<text x="541.2" y="115.4">17</text>
<text x="545.8" y="119.2">19</text>
<text x="545.8" y="116.6">18</text>
<text x="545.8" y="114.1">17</text>
<text x="56.9" y="123">6</text>
<text x="56.9" y="120.4">7</text>
<text x="60.2" y="124.3">GND</text>
<text x="60.2" y="121.7">GND</text>
<text x="68" y="124.3">NC</text>
<text x="68.9" y="121.7">D-</text>
<text x="73.4" y="120.4">3</text>
<text x="73.4" y="123">4</text>
<text x="73.4" y="125.5">5</text>
<text x="230.6" y="120.7">IO13</text>
<text x="481.6" y="124.3">21</text>
<text x="481.6" y="121.7">20</text>
<text x="486.2" y="125.5">22</text>
<text x="486.2" y="123">21</text>
<text x="486.2" y="120.4">20</text>
<text x="541.2" y="125.5">21</text>
<text x="541.2" y="123">20</text>
<text x="541.2" y="120.4">19</text>
<text x="545.8" y="124.3">21</text>
<text x="545.8" y="121.7">20</text>
<text x="66.2" y="126.8">GND</text>
<text x="481.6" y="126.8">22</text>
<text x="541.2" y="128.1">22</text>
<text x="545.8" y="126.8">22</text>
<text x="110.2" y="275.3">4</text>
<text x="86.1" y="277.9">3</text>
<text x="90.7" y="279.5">VIN</text>
<text x="100.5" y="277">VOUT</text>
<text x="110.2" y="280.4">2</text>
<text x="467.9" y="282">1</text>
<text x="475.2" y="282">3</text>
<text x="523.7" y="282">1</text>
<text x="531.1" y="282">3</text>
<text x="99.5" y="284.4" transform="rotate(-90 99.5 284.4)">GND</text>
<text x="100.5" y="282.1">VOUT</text>
<text x="467.9" y="284.3">2</text>
<text x="475.2" y="284.3">4</text>
<text x="523.7" y="284.3">2</text>
<text x="531.1" y="284.3">4</text>
<text x="97.8" y="289" transform="rotate(-90 97.8 289)">1</text>
<text x="302.8" y="301.9" transform="rotate(-90 302.8 301.9)">3</text>
<text x="296.3" y="307.1">2</text>
<text x="298.4" y="308.4">DINDOUT</text>
<text x="309" y="307.1">4</text>
<text x="302.8" y="314.6" transform="rotate(-90 302.8 314.6)">1</text>
<text x="304.1" y="312.4" transform="rotate(-90 304.1 312.4)">VSSVDD</text>
</g>
<g font-size="2.3" fill="#00f">
<text x="114" y="53.1">USB_DP</text>
<text x="114" y="55.7">USB_DN</text>
<text x="209.3" y="74.7">0(1%)</text>
<text x="218.2" y="73.5">CHIP_PU3</text>
<text x="218.2" y="76">GPIO4</text>
<text x="257.6" y="74.7">GPIO1</text>
<text x="257.6" y="77.3">GPIO2</text>
<text x="506.5" y="74.7">GPIO1</text>
<text x="506.5" y="77.3">GPIO2</text>
<text x="218.2" y="78.5">GPIO5</text>
<text x="218.2" y="81.1">GPIO6</text>
<text x="218.2" y="83.6">GPIO7</text>
<text x="257.6" y="79.8">U0TXD</text>
<text x="257.6" y="82.3">U0RXD</text>
<text x="506.5" y="82.3">U0RXD</text>
<text x="506.5" y="79.8">U0TXD</text>
<text x="566.2" y="83.6">GPIO5</text>
<text x="566.2" y="81.1">GPIO4</text>
<text x="566.2" y="78.5">CHIP_PU</text>
<text x="218.2" y="86.2">GPIO15</text>
<text x="218.2" y="88.7">GPIO16</text>
<text x="257.6" y="84.9">GPIO42</text>
<text x="257.6" y="87.4">GPIO41</text>
<text x="257.6" y="90">GPIO40</text>
<text x="360.4" y="84.9">USB_DP</text>
<text x="360.4" y="87.4">USB_DN</text>
<text x="506.5" y="90">GPIO40</text>
<text x="506.5" y="87.4">GPIO41</text>
<text x="506.5" y="84.9">GPIO42</text>
<text x="566.2" y="88.7">GPIO7</text>
<text x="566.2" y="86.2">GPIO6</text>
<text x="218.2" y="91.2">GPIO1710</text>
<text x="218.2" y="93.8">GPIO1811</text>
<text x="257.6" y="92.5">GPIO39</text>
<text x="257.6" y="95">GPIO38</text>
<text x="506.5" y="95">GPIO38</text>
<text x="506.5" y="92.5">GPIO39</text>
<text x="566.2" y="93.8">GPIO16</text>
<text x="566.2" y="91.2">GPIO15</text>
<text x="203.8" y="97.7" transform="rotate(-90 203.8 97.7)">10uF/25V(20%)</text>
<text x="210.1" y="98" transform="rotate(-90 210.1 98)">0.1uF/50V(10%)</text>
<text x="218.2" y="96.3">GPIO8</text>
<text x="218.2" y="98.9">GPIO1913</text>
<text x="218.2" y="101.4">GPIO2014</text>
<text x="257.6" y="97.6">GPIO37</text>
<text x="257.6" y="100.1">GPIO36</text>
<text x="411.2" y="96.3">0(1%)</text>
<text x="426.5" y="96.3">0(1%)</text>
<text x="506.5" y="100.1">GPIO36</text>
<text x="506.5" y="97.6">GPIO37</text>
<text x="566.2" y="101.4">GPIO8</text>
<text x="566.2" y="98.9">GPIO18</text>
<text x="566.2" y="96.3">GPIO17</text>
<text x="218.2" y="103.9">GPIO3</text>
<text x="218.2" y="106.5">GPIO4616</text>
<text x="257.6" y="102.7">GPIO35</text>
<text x="257.6" y="105.2">GPIO0</text>
<text x="257.6" y="107.7">GPIO45</text>
<text x="415" y="103.9">RTS</text>
<text x="426.5" y="105.2">DTR</text>
<text x="506.5" y="107.7">GPIO45</text>
<text x="506.5" y="105.2">GPIO0</text>
<text x="506.5" y="102.7">GPIO35</text>
<text x="566.2" y="106.5">GPIO46</text>
<text x="566.2" y="103.9">GPIO3</text>
<text x="218.2" y="109">GPIO9</text>
<text x="218.2" y="111.6">GPIO1018</text>
<text x="257.6" y="110.3">GPIO48</text>
<text x="257.6" y="112.8">GPIO47</text>
<text x="420.1" y="112.8">U0TXD</text>
<text x="423.9" y="109">U0RXD</text>
<text x="506.5" y="112.8">GPIO47</text>
<text x="506.5" y="110.3">GPIO48</text>
<text x="566.2" y="111.6">GPIO10</text>
<text x="566.2" y="109">GPIO9</text>
<text x="116.6" y="117.9">GPIO20</text>
<text x="218.2" y="114.1">GPIO1119</text>
<text x="218.2" y="116.6">GPIO1220</text>
<text x="218.2" y="119.2">GPIO1321</text>
<text x="257.6" y="115.4">GPIO21</text>
<text x="257.6" y="117.9">GPIO14</text>
<text x="326.1" y="115.4">22.1K(1%)</text>
<text x="356.2" y="115.8" transform="rotate(-90 356.2 115.8)">10uF/25V(20%)</text>
<text x="373.1" y="118.9">CP2102N-A02-GQFN28R</text>
<text x="506.5" y="117.9">GPIO19</text>
<text x="506.5" y="115.4">GPIO21</text>
<text x="566.2" y="119.2">GPIO13</text>
<text x="566.2" y="116.6">GPIO12</text>
<text x="566.2" y="114.1">GPIO11</text>
<text x="229.6" y="124.3">2.4GHz</text>
<text x="506.5" y="120.4">GPIO20</text>
<text x="566.2" y="121.7">GPIO14</text>
<text x="329.9" y="131.9">47.5K(1%)</text>
<text x="352.8" y="129.3">10uF/25V(20%)</text>
<text x="397.3" y="128.1">10K(1%)(NC)</text>
<text x="397.3" y="133.1">10K(1%)</text>
<text x="270.3" y="150.9">10K(1%)</text>
<text x="275.3" y="154.7">CHIP_PU</text>
<text x="271.5" y="163.6">1uF/16V(10%)</text>
<text x="337.6" y="251.3">CHIP_PU</text>
<text x="323.6" y="255.1">0K</text>
<text x="280.4" y="260.1">DTR</text>
<text x="298.2" y="258.9">10K(1%)</text>
<text x="314.7" y="258.6">L8050QLT1G</text>
<text x="93.7" y="270.3">SGM2212-3.3XKC3G/TR</text>
<text x="298.2" y="275.4">10K(1%)</text>
<text x="139.4" y="279.2">5.1K(1%)</text>
<text x="280.4" y="276.7">RTS</text>
<text x="313.4" y="279.2">L8050QLT1G</text>
<text x="152.1" y="286.8">RedLED</text>
<text x="337.6" y="285.5">GPIO0</text>
<text x="492.5" y="284">GPIO0</text>
<text x="548.4" y="284">CHIP_PU</text>
<text x="323.6" y="289.4">0K</text>
<text x="128.8" y="300" transform="rotate(-90 128.8 300)">0.1uF/50V(10%)</text>
<text x="137.7" y="300" transform="rotate(-90 137.7 300)">10uF/25V(20%)</text>
<text x="79.3" y="302.5" transform="rotate(-90 79.3 302.5)">10uF/25V(20%)</text>
<text x="86.9" y="302.5" transform="rotate(-90 86.9 302.5)">0.1uF/50V(20%)</text>
<text x="464.6" y="301.8">0.1uF/50V(10%)(NC)</text>
<text x="520.4" y="301.8">0.1uF/50V(10%)(NC)</text>
<text x="280.4" y="307.1">RGB_CTRL</text>
<text x="288" y="322.4">0(1%)</text>
<text x="299.5" y="318.6">GPIO38</text>
</g>
<text font-size=".7" fill="#a00000" x="304.8" y="312">RGB</text>
</svg>
